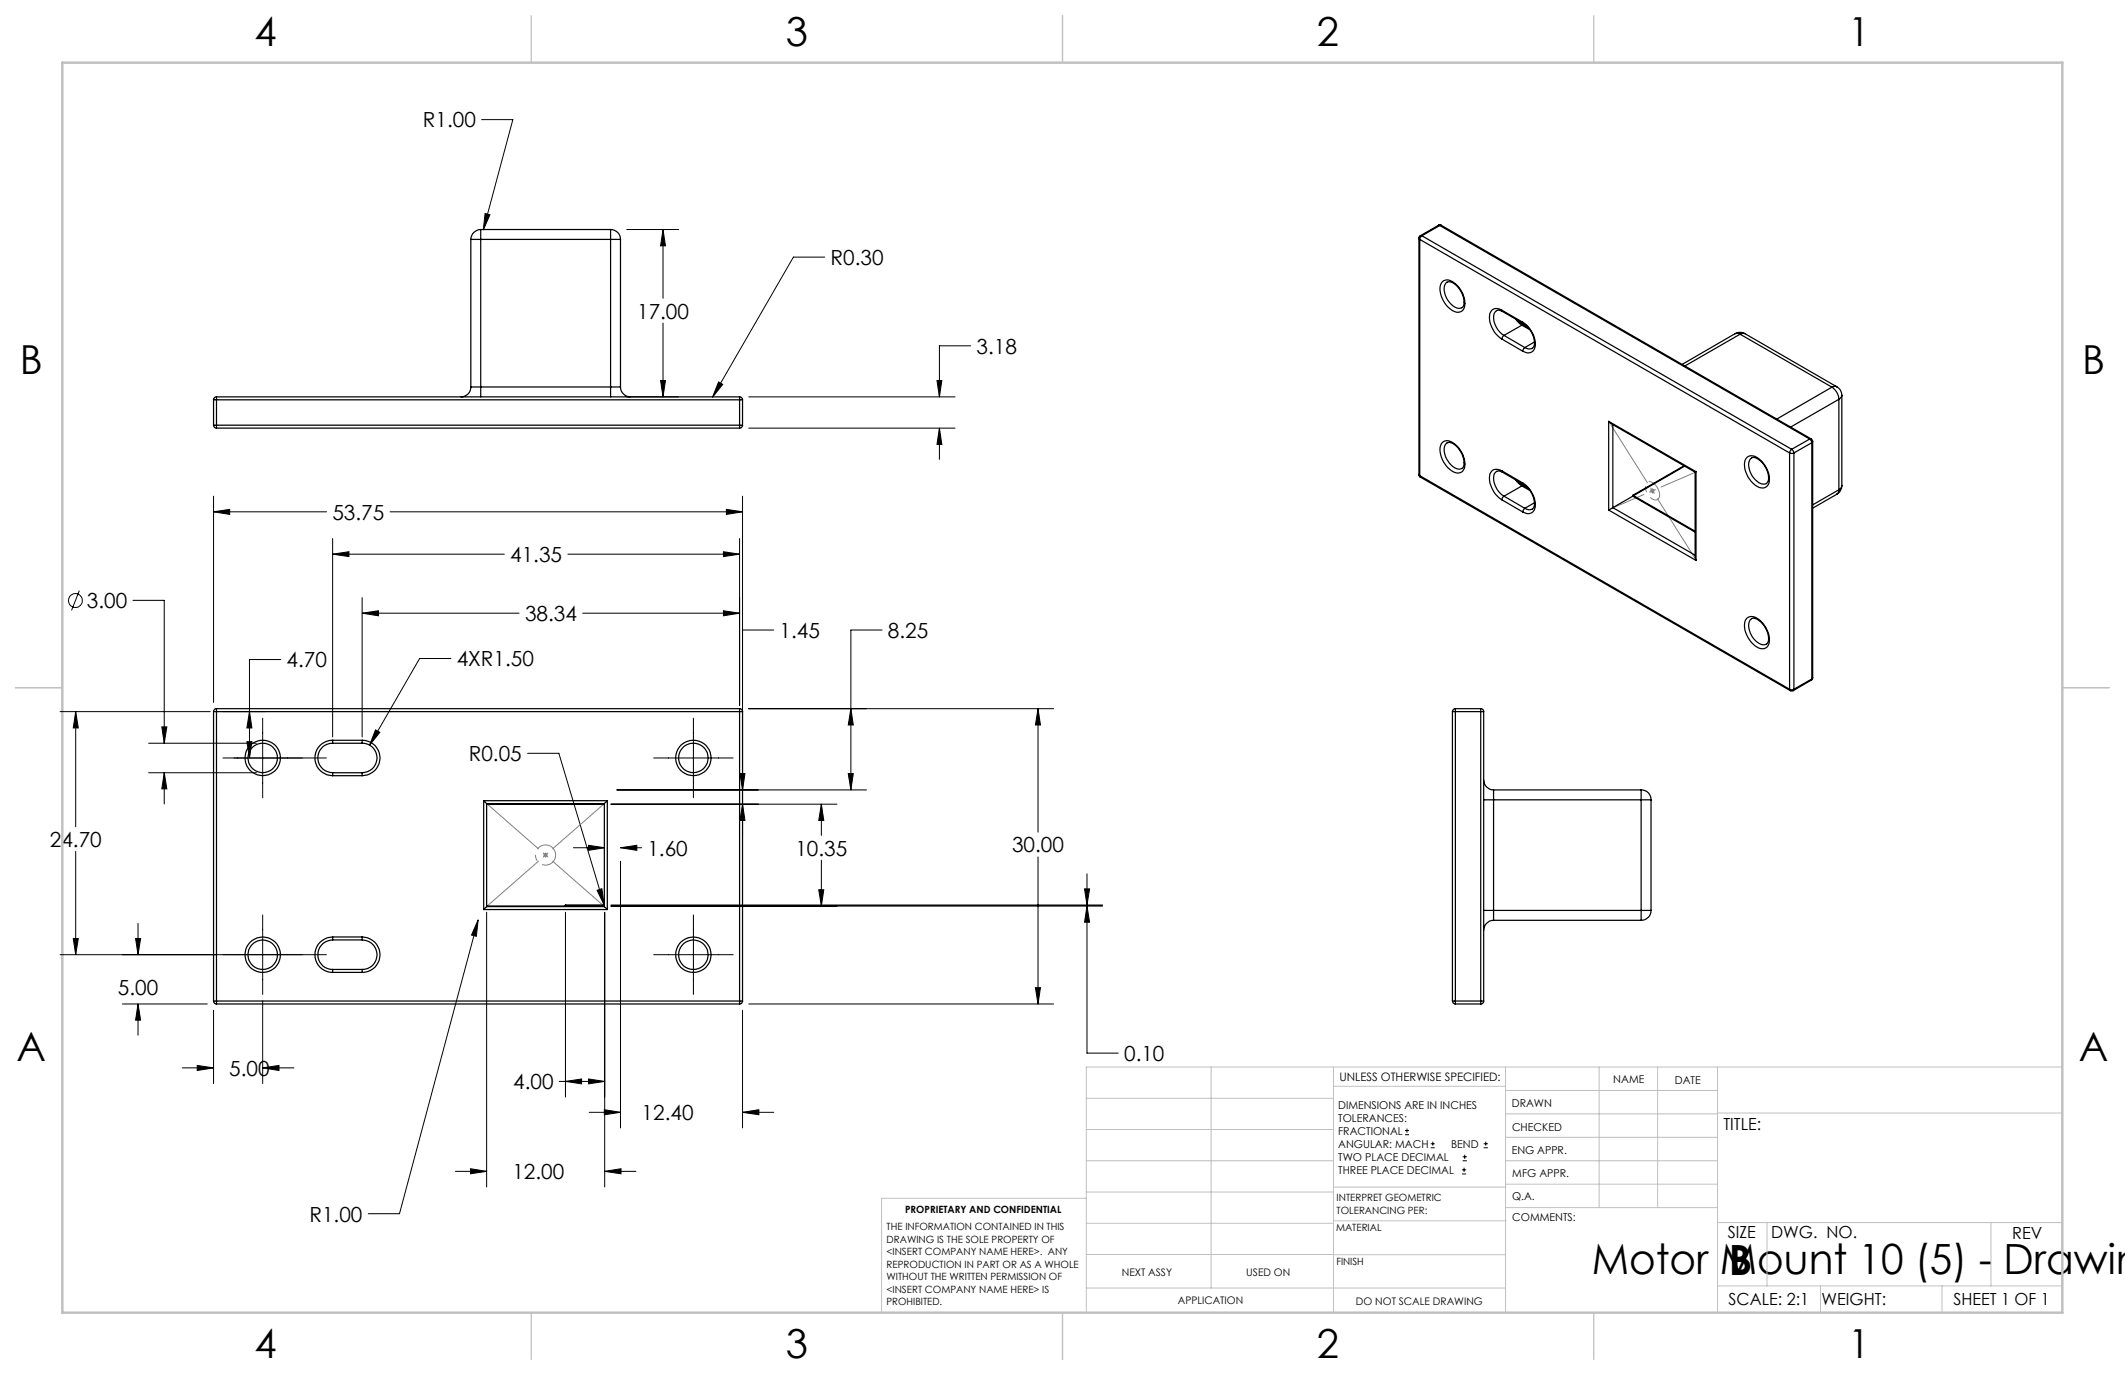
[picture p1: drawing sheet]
<svg xmlns="http://www.w3.org/2000/svg" width="432mm" height="279mm" viewBox="0 0 432 279" stroke-linecap="round" stroke-linejoin="round" font-family="sans-serif">
<g fill="none" stroke="#000" stroke-width=".2">
<path d="M97.9 24.3h6.3l-6 22.4M98.6 43.4l1 .2-1.4 3.1zM127.4 46.6h10.5M134.7 46.6l.5 3.4h-1zM134.7 46.6v14M167.6 52.2h-6.4l-16.4 28.5M134.2 77.3h1l-.5 3.3zM134.7 65.7v14.9M146 77.6l.9 .5-2.1 2.6zM190.4 77.3h1l-.5 3.3zM197.2 70.3h-6.3v10.3M127.4 80.6h10.5"/>
<path d="M152.2 80.6h41.9M152.2 87h41.9M190.9 87l.5 3.3h-1zM190.9 87v6.3M43.4 104l3.3-.5v1zM43.4 100.8v41.9M43.4 104h23M67.6 112.6l3.3-.5v1zM67.6 109.4v40.4M67.6 112.6h34.9M79.3 104h71.6M115.4 112.6h34.9"/>
<path d="M147 112.1l3.3 .5-3.3 .5zM147.6 103.5l3.3 .5-3.3 .5zM150.3 109.4v33.9M150.9 100.8v59.7M16.1 120l-1.6 4M27 122h6.4v29M57 134h-6.3v20M73.6 124.6l3.3-.5v1zM73.6 121.4v28.4M73.6 124.6h31.9M91.6 133.8h-6.3l-10.2 17.6M118.4 124.6h31.9"/>
<path d="M147 124.1l3.3 .5-3.3 .5zM150.9 128h6.3M179.2 128h-6.3v32.5M12.2 144.6h30.5M15.4 144.6l.5 3.3h-1zM15.4 144.6v23.4M30.2 157h21.9M30.2 151h21.9M32.9 147.7h1l-.5 3.3zM33.4 157l.5 3.3h-1zM33.4 157v6.4M45.3 144.6h8.6"/>
<path d="M50.2 150.7h1l-.5 3.3zM50.7 144.6l.5 3.3h-1zM53.4 145.9v16.2M66.3 154h-21M76.3 148.3l.9 .5-2.1 2.6zM107.2 153.1h6.4l9.2 30.8M132.8 154h16.2M140.9 145.9v16.2M150.4 157.2h1l-.5 3.3zM152.2 144h61.9M172.4 157.2h1l-.5 3.3zM172.9 144l.5 3.3h-1z"/>
<path d="M210.9 144l.5 3.3h-1zM210.9 144v25.1M15.4 173v21M116.5 172.3h6.4M119.6 171.8l3.3 .5-3.3 .5zM124.1 163.4h46M125.3 160.5h50.8M126.1 172.3l3.3-.5v1zM126.1 172.3h4.3M126.1 175v54.2M150.9 163.4l.5 3.3h-1zM150.9 163.4v6.4"/>
<path d="M166.9 163.4l.5 3.3h-1zM166.9 163.4v6.4M166.9 174.8v9.3M210.9 174.1v29.9M220.9 177.6v6.3M12.2 194h54.1M14.9 190.7h1l-.5 3.3zM27.6 190.7h1l-.6 3.3zM28 187.6v6.4M53.4 185.9v16.2M97.2 186.9l-.4 3.4-1-.3zM97.2 186.9l-16 59.7h-6.4"/>
<path d="M98.9 185.4v55.8M114.9 185.4v37.5M121.3 180.9l1-.3 .5 3.3zM122.9 185.4v55.8M124.1 184.1h99.9M124.1 183.9h99.9M132.8 194h16.2M140.9 185.9v16.2M166.4 180.8h1l-.5 3.3zM220.4 180.6h1l-.5 3.3zM220.9 184.1l.5 3.3h-1zM220.9 184.1v29.9h6.3"/>
<path d="M24.9 204h17.2M28 204l.6 3.3h-1zM28 204v6.4M37 217h6.4M40.1 216.5l3.3 .5-3.3 .5zM43.4 205.3v14.9M53.4 217l3.3-.5v1zM53.4 203.3v16.9M53.4 217h6.3M113.6 219.7h9.3M114.9 219.7l3.3-.4v.9zM119.6 219.3l3.3 .4-3.3 .5z"/>
<path d="M150.9 205.3v23.9M152.2 204h61.9M210.4 200.7h1l-.5 3.3zM92.5 238h6.4M95.6 237.5l3.3 .5-3.3 .5zM119.7 226h6.4M122.8 225.5l3.3 .5-3.3 .5zM122.9 238l3.3-.5v1zM122.9 238h6.3M150.9 226l3.3-.5v1zM150.9 226h6.3M285.5 230.6h.8"/>
<path d="M285.5 229.7h.8M285.9 229.3v.9M290.7 233.2h.8M290.7 232.4h.8M291.1 232v.8M297.1 238.5h.8M297.1 237.7h.8M297.2 235.9h.9M297.2 235.1h.9M297.5 237.3v.8M297.6 234.6v.9M301.5 233.2h.8"/>
<path d="M301.5 232.4h.8M301.9 232v.8"/>
<circle cx="15.3" cy="122" r="1.4"/>
</g>
<path d="M335.3 99.7h1M335.4 99.4l.7 .7M335.8 99.2v1.1M336.1 99.4l-.7 .7M110.3 173.7h1M110.5 173.4l.7 .7M110.8 173.2v1.1M111.2 173.4l-.7 .7" fill="none" stroke="#808080" stroke-width=".2"/>
<path d="M112.8 173.1a2.05 2.05 0 0 0-3.4-.8 2.05 2.05 0 0 0 .9 3.4 2.05 2.05 0 0 0 2.6-2.4l-.1-.2" fill="none" stroke="#808080" stroke-width=".2" stroke-dasharray="15.2 1.3 1.3 1.3" stroke-dashoffset="10.7" stroke-linecap="butt"/>
<path d="M337.2 100a2.36 2.36 0 0 0-2.4-2.1 1.89 1.89 0 0 0 .1 2.7 1.37 1.37 0 0 0 2.2 .7l.1-.6v-.7" fill="none" stroke="#808080" stroke-width=".2" stroke-dasharray="15.2 1.3 1.3 1.3" stroke-dashoffset="12" stroke-linecap="butt"/>
<g fill="none" stroke="#c0c0c0" stroke-width=".2">
<path d="M246.1 216.8v44.9M271 216.8v49.9M305.9 216.8v49.9M324.9 216.8v28.6M336.8 216.8v28.6M349 216.8v49.9M419.1 216.8h-198.4v49.9M220.7 235.9h50.3M220.7 229.5h50.3M220.7 223.2h50.3M271 220.7h34.9M305.9 231.1h43.1"/>
<path d="M305.9 226.3h43.1M305.9 221.6h43.1M305.9 235.9h43.1M349 226.2h70.1M220.7 248.6h50.3M220.7 242.2h50.3M220.7 254.9h50.3M220.7 243.5h-41.6v23.2M271 255h34.9M271 248.1h35M271 241.2h35M305.9 240.6h43.1"/>
<path d="M306 245.4h43M349 248.4h70.1M359.1 248.4v12.9M404.6 248.4v12.9M220.7 261.7h85.2M349 261.3h70.1M369.9 261.3v5.4M394.6 261.3v5.4"/>
</g>
<path d="M108 3.2v9.5M215.9 3.2v9.5M323.8 3.2v9.5M3.1 139.7h9.6M419.1 139.7h9.5M108 266.7v9.6M215.9 266.7v9.6M323.8 266.7v9.6" fill="none" stroke="#c0c0c0" stroke-width=".25"/>
<path d="M12.7 12.7h406.4v254h-406.4z" fill="none" stroke="#c0c0c0" stroke-width=".5"/>
<path d="M327.3 86.3l16.9 26.8M98.9 163.3l23.9 20.9M122.8 163.3l-23.9 20.9" fill="none" stroke="#808080" stroke-width=".2" stroke-dasharray="15.2 1.3 1.3 1.3" stroke-dashoffset="1.3"/>
<path d="M344.2 96.1l-16.9 7.3" fill="none" stroke="#808080" stroke-width=".2" stroke-dasharray="15.2 1.3 1.3 1.3" stroke-dashoffset="7.9"/>
<path d="M95.6 237.5l3.3 .5-3.3 .5zM122.9 238l3.3-.5v1zM166.4 180.8h1l-.5 3.3zM166.9 163.4l.5 3.3h-1zM150.9 163.4l.5 3.3h-1zM150.4 157.2h1l-.5 3.3zM97.2 186.9l-1.4 3.1 1 .3zM119.6 171.8l3.3 .5-3.3 .5zM126.1 172.3l3.3-.5v1zM119.6 219.3l3.3 .4-3.3 .5zM114.9 219.7l3.3-.4v.9zM220.9 184.1l.5 3.3h-1zM220.4 180.6h1l-.5 3.3zM121.3 180.9l1.5 3-.5-3.3zM43.4 104l3.3-.5v1zM147.6 103.5l3.3 .5-3.3 .5zM210.9 144l.5 3.3h-1zM210.4 200.7h1l-.5 3.3zM172.4 157.2h1l-.5 3.3zM172.9 144l.5 3.3h-1zM122.8 225.5l3.3 .5-3.3 .5zM150.9 226l3.3-.5v1zM33.4 157l.5 3.3h-1zM32.9 147.7h1l-.5 3.3zM27.6 190.7h1l-.6 3.3zM28 204l.6 3.3h-1zM53.4 217l3.3-.5v1zM40.1 216.5l3.3 .5-3.3 .5zM76.3 148.3l-1.2 3.1 2.1-2.6zM147 124.1l3.3 .5-3.3 .5zM73.6 124.6l3.3-.5v1zM147 112.1l3.3 .5-3.3 .5zM67.6 112.6l3.3-.5v1zM50.7 144.6l.5 3.3h-1zM50.2 150.7h1l-.5 3.3zM15.4 144.6l.5 3.3h-1zM14.9 190.7h1l-.5 3.3zM134.7 46.6l.5 3.4h-1zM134.2 77.3h1l-.5 3.3zM190.4 77.3h1l-.5 3.3zM190.9 87l.5 3.3h-1zM98.6 43.4l-.4 3.3 1.4-3.1zM146 77.6l-1.2 3.1 2.1-2.6z" fill="#000"/>
<g fill="none" stroke="#000" stroke-width=".25">
<path d="M95.7 48.6h2M95.7 48.6v30M97.7 46.6v2M97.7 46.6a2.05 2.05 0 0 0-2 2M97.7 48.6h26.4M97.7 46.6h26.4M97.7 48.6v30M124.1 46.6v2M124.1 46.6a1.99 1.99 0 0 1 2 2M124.1 48.6h2M124.1 48.6v30M126.1 48.6v30"/>
<path d="M288.3 48.4l.2 .2M288.3 48.4v48M288.5 48.6l75.1 43.4M288.5 48.6v48.1M288.6 47.9l-.3 .5M288.6 47.9h.3M288.9 47.9l-.3 .3-.1 .4M288.9 47.9l75.2 43.4M292.3 45.8h.6M292.3 45.8h.3M292.3 45.8l-3.7 2.1M292.6 45.8l-3.7 2.1"/>
<path d="M292.6 45.8l75.1 43.4M292.9 45.8h-.3M292.9 45.8l75.1 43.4M293.1 57.3a2 2 0 0 1 2.8 .5 4.9 4.9 0 0 1 1.5 5 1.67 1.67 0 0 1-2.7 0 5.2 5.2 0 0 1-2-4.9zM293.9 57.4a1.59 1.59 0 0 1 2.1 .7 4.1 4.1 0 0 1 1.3 4.2 1.46 1.46 0 0 1-2.1-.2 4 4 0 0 1-1.5-4.5zM95.7 78.6a1.99 1.99 0 0 1-2 2M95.7 78.6h2M97.7 78.6v2M97.7 78.6h26.4M124.1 78.6v2M124.1 78.6h2M126.1 78.6a2.05 2.05 0 0 0 2 2"/>
<path d="M305.2 63a1.55 1.55 0 0 0-1.8-.1 1.55 1.55 0 0 0-.8 1.6 5.6 5.6 0 0 0 2.6 4.4M305.2 63l.1 .3M305.2 63l4.2 2.5M305.2 68.9l4.2 2.5M305.3 63.3a1.13 1.13 0 0 0-1.4-.1 1.13 1.13 0 0 0-.4 1.3 4.6 4.6 0 0 0 2.1 3.7M305.3 63.3l4.3 2.5M305.6 68.2l-.3 .3-.1 .4M305.6 68.2l4.2 2.4M308 64.8l1.2 1.3M308.5 65.2l1.1 .8M309.2 66.1l-3.6 2.1M309.2 66.1l1.7 .9"/>
<path d="M309.4 65.5a5.2 5.2 0 0 1 2.5 5.2 1.53 1.53 0 0 1-2.5 .7M309.4 65.5l.2 .3M309.6 65.8a4.7 4.7 0 0 1 2.1 4.5 1.15 1.15 0 0 1-1.9 .3M309.6 66l-.4 .1M309.6 66l1 .6M309.8 70.6l-.4 .8M311.8 69.5l-2 1.1M352.6 67.8a1.93 1.93 0 0 1 2 0M352.6 67.8l.4-.1 .6 .2M352.6 67.8l-10.8 6.2M353.6 67.9l18.7 10.8M353.6 67.9l-11.2 6.5"/>
<path d="M354.6 67.8l-.5-.1-.5 .2M354.6 67.8l18.6 10.8M372.3 78.7a3.2 3.2 0 0 1 1.4 2.4M372.3 78.7l-11.3 6.5M373.2 78.6a1.95 1.95 0 0 1 1.1 1.7M373.2 78.6l-.4-.1-.5 .2M43.4 81.2h.6M43.4 86.4h.6M43.4 86.4a.6 .6 0 0 0 .6 .6M43.4 81.2v5.2M44 80.6a.6 .6 0 0 0-.6 .6M44 80.6v.6"/>
<path d="M44 86.4v.6M44 81.2v5.2M44 86.4h106.3M44 81.2h106.3M44 80.6h106.3M44 87h106.3M150.3 80.6v.6M150.3 80.6a.6 .6 0 0 1 .6 .6M150.3 81.2h.6M150.3 86.4h.6M150.3 86.4v.6M150.3 81.2v5.2"/>
<path d="M150.9 86.4a.6 .6 0 0 1-.6 .6M150.9 81.2v5.2M288.3 96.4l.3 .5M288.3 96.4l.2 .3M288.5 96.7l.1 .2M288.5 96.7l75.1 43.4M288.6 96.9l75.2 43.4M293.1 89.9a2 2 0 0 1 2.8 .6 4.8 4.8 0 0 1 1.5 5 1.64 1.64 0 0 1-2.7 0 4.9 4.9 0 0 1-1.8-5.3zM293.9 90.1a1.32 1.32 0 0 1 1.8 .3 4.2 4.2 0 0 1 1.6 4.6 1.46 1.46 0 0 1-2.1-.2 4 4 0 0 1-1.5-4.5zM305.2 95.7a1.55 1.55 0 0 0-1.8-.2 1.55 1.55 0 0 0-.8 1.7 5.6 5.6 0 0 0 2.6 4.4M305.2 95.7l.1 .3M305.2 95.7l4.2 2.4"/>
<path d="M305.3 96a1.13 1.13 0 0 0-1.4-.1 1.13 1.13 0 0 0-.4 1.3 4.6 4.6 0 0 0 2.1 3.6M305.3 96l4.3 2.4M308 97.5l1.2 1.2M308.5 97.8l1.1 .9M309.2 98.7l-3.6 2.1M309.2 98.7l1.7 1M309.4 98.1a5.2 5.2 0 0 1 2.5 5.3 1.53 1.53 0 0 1-2.5 .6M309.4 98.1l.2 .3M309.6 98.4a4.7 4.7 0 0 1 2.1 4.5 1.13 1.13 0 0 1-1.9 .4M309.6 98.7h-.4M309.6 98.7l1 .6M326.9 85.6l.4 .4 17.2 10"/>
<path d="M326.9 85.6l17.7 10.2M326.9 85.6v18M327.7 86.3v16.9M342.2 94.7l-10.3 5.9M342.3 94.7l-10.4 6M344.5 96v17.3l.1 .6M344.6 95.8l-.1 .2M344.6 95.8v18.1M355 93a2.05 2.05 0 0 1 2.8 .6 4.8 4.8 0 0 1 1.5 4.9 1.7 1.7 0 0 1-2.7 .1 4.9 4.9 0 0 1-1.8-5.4zM355.8 93.1a1.28 1.28 0 0 1 1.7 .4 4 4 0 0 1 1.6 4.5 1.33 1.33 0 0 1-2-.2 4 4 0 0 1-1.5-4.5zM363.6 92l.4 .1 .5-.1M363.6 92v48.1"/>
<path d="M364.1 91.3l-.5 .7M364.1 91.3l.3 .3 .1 .4M364.5 92v48.1M367.7 89.2l.5 .8M367.7 89.2l-3.6 2.1M368 89.2l.3 .5M368 89.2h-.3M368.2 90l-3.7 2M368.2 90v48M368.3 89.7l-.1 .3M368.3 89.7v48M373.7 99.5l-.1 .6-.4 .3"/>
<path d="M373.7 81.1v18.4M373.7 81.1l-9.8 5.7M373.7 99.5l-5.4 3.1M374.3 98.7a2.07 2.07 0 0 1-1.1 1.7M374.3 80.3l-.2 .5-.4 .3M374.3 98.7l-.2 .4-.4 .4M374.3 80.3v18.4M305.2 101.6l4.2 2.4M305.6 100.8l-.3 .3-.1 .5M305.6 100.8l4.2 2.5M309.8 103.3l-.4 .7M311.8 102.2l-2 1.1"/>
<path d="M326.9 103.6l17.7 10.3M327.7 103.2l-.8 .4M327.7 103.2l16.8 9.6M331.8 100.7l.1 .2M331.8 100.8l.1 .1M331.8 100.8l-4.1 2.4M331.8 100.7v.1M331.9 100.6l-.1 .1M331.9 100.6v.1M331.9 100.9l12.6 7.2M331.9 100.7v.2M331.9 100.7l12.6 7.2"/>
<path d="M373.2 100.4l-4.9 2.9M355 125.6a2.05 2.05 0 0 1 2.8 .6 4.8 4.8 0 0 1 1.5 5 1.7 1.7 0 0 1-2.7 0 4.9 4.9 0 0 1-1.8-5.3zM358.9 130.9a2.09 2.09 0 0 0 .2-2.5 3.8 3.8 0 0 0-2.9-2.8 1.43 1.43 0 0 0-.8 1.9 4 4 0 0 0 3.1 3.5l.4-.1M368 138.2l-3.6 2.1M368.2 138l-.2 .2M368.2 138l-3.7 2.1M368.3 137.7l-.3 .5M368.3 137.7l-.1 .3M43.4 144.6h.6M43.4 144.6v58.8M44 144v.6M44 144a.6 .6 0 0 0-.6 .6"/>
<path d="M44 144.6h106.3M44 144h106.3M44 144.6v58.8M67.6 150.4v.6M67.6 150.4a3.6 3.6 0 0 0-3.6 3.6 3.6 3.6 0 0 0 3.6 3.6M67.6 157v.6M67.6 151a3 3 0 0 0-3 3 3 3 0 0 0 3 3M67.6 150.4h6M67.6 151h6M67.6 157.6h6M67.6 157h6M73.6 150.4v.6"/>
<path d="M73.6 150.4a3.6 3.6 0 0 1 3.6 3.6 3.6 3.6 0 0 1-3.6 3.6M73.6 157v.6M73.6 151a3 3 0 0 1 3 3 3 3 0 0 1-3 3M150.3 144v.6M150.3 144a.6 .6 0 0 1 .6 .6M150.3 144.6h.6M150.3 144.6v58.8M150.9 144.6v58.8M295.1 144.6h.6M295.1 144.6v58.8M295.7 144v.6M295.7 144a.6 .6 0 0 0-.6 .6"/>
<path d="M295.7 144.6h5.2M295.7 144h5.2M295.7 144.6v58.8M300.9 144.6h.6M300.9 144a.6 .6 0 0 1 .6 .6M300.9 144v.6M300.9 144.6v58.8M301.5 158.5a2.05 2.05 0 0 0 2 2M301.5 144.6v58.8M363.6 140.1l.4 .1 .5-.1M363.6 140.1l.2 .2M363.8 140.3h.6"/>
<path d="M364.5 140.1l-.1 .2M98.3 162.7l.6 .6M98.3 162.7h25.1M98.3 162.7v22.1M98.9 163.3h23.9M98.9 163.3v20.9M98.9 163.4h23.9M122.8 163.3v20.9M123.4 162.7l-.6 .6M123.4 162.7v22.1M301.5 162.5h2M303.5 160.5v2"/>
<path d="M303.5 162.5v22.5M303.5 162.5h30M303.5 160.5h30M333.5 162.5h2M333.5 160.5a1.93 1.93 0 0 1 2 2M333.5 160.5v2M333.5 162.5v22.5M335.5 162.5v22.5M67.6 190.4a3.6 3.6 0 0 0-3.6 3.6 3.6 3.6 0 0 0 3.6 3.6M67.6 197v.6M67.6 190.4v.6M67.6 191a3 3 0 0 0-3 3 3 3 0 0 0 3 3"/>
<path d="M67.6 190.4h6M67.6 197.6h6M67.6 197h6M67.6 191h6M73.6 190.4a3.6 3.6 0 0 1 3.6 3.6 3.6 3.6 0 0 1-3.6 3.6M73.6 197v.6M73.6 191a3 3 0 0 1 3 3 3 3 0 0 1-3 3M73.6 190.4v.6M98.3 184.8h25.1M98.9 184.2l-.6 .6M98.9 184l.1 .2v-.1M98.9 184l.1 .1"/>
<path d="M98.9 184.2h23.9M99 184.1h23.8M114.9 184l-.1 .1M114.9 184h.1M114.9 183.9l.1 .1M114.9 183.9v.1M114.9 183.9h7.9M115 184v.1M115 184h7.8M122.8 184.2l.6 .6M301.5 185h2M303.5 185v2"/>
<path d="M303.5 187a2.05 2.05 0 0 0-2 2M303.5 185h30M303.5 187h30M333.5 185h2M333.5 185v2M335.5 185a1.99 1.99 0 0 1-2 2M43.4 203.4h.6M43.4 203.4a.6 .6 0 0 0 .6 .6M44 203.4v.6M44 203.4h106.3M44 204h106.3M150.3 203.4h.6"/>
<path d="M150.3 203.4v.6M150.9 203.4a.6 .6 0 0 1-.6 .6M295.1 203.4h.6M295.1 203.4a.6 .6 0 0 0 .6 .6M295.7 203.4v.6M295.7 203.4h5.2M295.7 204h5.2M300.9 203.4v.6M300.9 203.4h.6M301.5 203.4a.6 .6 0 0 1-.6 .6"/>
<circle cx="53.4" cy="154" r="3.6"/>
<circle cx="53.4" cy="154" r="2.99"/>
<circle cx="140.9" cy="154" r="3"/>
<circle cx="140.9" cy="154" r="3.6"/>
<circle cx="53.4" cy="194" r="3.6"/>
<circle cx="53.4" cy="194" r="2.99"/>
<circle cx="140.9" cy="194" r="3"/>
<circle cx="140.9" cy="194" r="3.6"/>
</g>
<g font-size="8.5">
<text x="323.5" y="258.9">Motor Mount 10 (5) - Drawin</text>
<text x="351.3" y="259">B</text>
</g>
<g font-size="8.1">
<text x="51.7" y="9.3">4</text>
<text x="159.7" y="9.3">3</text>
<text x="267.6" y="9.3">2</text>
<text x="375.6" y="9.3">1</text>
<text x="4" y="76">B</text>
<text x="423.1" y="76">B</text>
<text x="3.3" y="215.7">A</text>
<text x="422.4" y="215.7">A</text>
<text x="51.7" y="276">4</text>
<text x="159.7" y="276">3</text>
<text x="267.6" y="276">2</text>
<text x="375.6" y="276">1</text>
</g>
<g font-size="4.2">
<text x="85.9" y="25.9">R1.00</text>
<text x="168.8" y="53.8">R0.30</text>
<text x="129.5" y="64.7">17.00</text>
<text x="198.4" y="71.9">3.18</text>
<text x="67.5" y="105.6">53.75</text>
<text x="103.7" y="114.2">41.35</text>
<text x="17.7" y="123.6">3.00</text>
<text x="106.7" y="126.2">38.34</text>
<text x="158.4" y="129.6">1.45</text>
<text x="180.4" y="129.6">8.25</text>
<text x="58.2" y="135.6">4.70</text>
<text x="92.8" y="135.4">4XR1.50</text>
<text x="95.3" y="154.6">R0.05</text>
<text x="10.1" y="172.1">24.70</text>
<text x="131.6" y="173.8">1.60</text>
<text x="161.6" y="173.9">10.35</text>
<text x="205.6" y="173.2">30.00</text>
<text x="24" y="202.1">5.00</text>
<text x="228.4" y="215.6">0.10</text>
<text x="46.6" y="218.6">5.00</text>
<text x="104.3" y="221.3">4.00</text>
<text x="130.4" y="227.6">12.40</text>
<text x="104.1" y="239.6">12.00</text>
<text x="62.9" y="248.2">R1.00</text>
</g>
<g font-size="3.4">
<text x="350.2" y="229.5">TITLE:</text>
<text x="351.1" y="251.6">SIZE</text>
<text x="359.9" y="251.6">DWG. NO.</text>
<text x="408.9" y="251.7">REV</text>
<text x="351.2" y="265.2">SCALE: 2:1</text>
<text x="370.1" y="265.3">WEIGHT:</text>
<text x="396.9" y="265.2">SHEET 1 OF 1</text>
</g>
<text font-size="2.4" x="272.2" y="219.7">UNLESS OTHERWISE SPECIFIED:</text>
<g font-size="2.2">
<text x="327.8" y="220.1">NAME</text>
<text x="340.3" y="220.2">DATE</text>
<text x="271.9" y="225.3">DIMENSIONS ARE IN INCHES</text>
<text x="271.9" y="227.9">TOLERANCES:</text>
<text x="307.2" y="224.9">DRAWN</text>
<text x="271.9" y="230.6">FRACTIONAL</text>
<text x="271.9" y="233.2">ANGULAR: MACH</text>
<text x="294.9" y="233.2">BEND</text>
<text x="307.3" y="229.8">CHECKED</text>
<text x="271.9" y="235.9">TWO PLACE DECIMAL</text>
<text x="271.9" y="238.5">THREE PLACE DECIMAL</text>
<text x="307.2" y="234.5">ENG APPR.</text>
<text x="307.3" y="239.2">MFG APPR.</text>
<text x="307.3" y="243.9">Q.A.</text>
<text x="307.3" y="248.1">COMMENTS:</text>
</g>
<g font-size="2.1">
<text x="227.9" y="259.2">NEXT ASSY</text>
<text x="253.3" y="259.2">USED ON</text>
<text x="239.3" y="265">APPLICATION</text>
<text x="275.5" y="265.1">DO NOT SCALE DRAWING</text>
</g>
<g font-size="2">
<text x="271.6" y="244.1">INTERPRET GEOMETRIC</text>
<text x="180.2" y="250">THE INFORMATION CONTAINED IN THIS</text>
<text x="183.9" y="246.4">PROPRIETARY AND CONFIDENTIAL</text>
<text x="271.5" y="250.2">MATERIAL</text>
<text x="271.6" y="246.6">TOLERANCING PER:</text>
<text x="180.2" y="252.5">DRAWING IS THE SOLE PROPERTY OF</text>
<text x="180.2" y="255.1">&lt;INSERT COMPANY NAME HERE&gt;. ANY</text>
<text x="180.2" y="257.6">REPRODUCTION IN PART OR AS A WHOLE</text>
<text x="271.5" y="257">FINISH</text>
<text x="180.2" y="260.1">WITHOUT THE WRITTEN PERMISSION OF</text>
<text x="180.2" y="262.6">&lt;INSERT COMPANY NAME HERE&gt; IS</text>
<text x="180.2" y="265.2">PROHIBITED.</text>
</g>
</svg>
